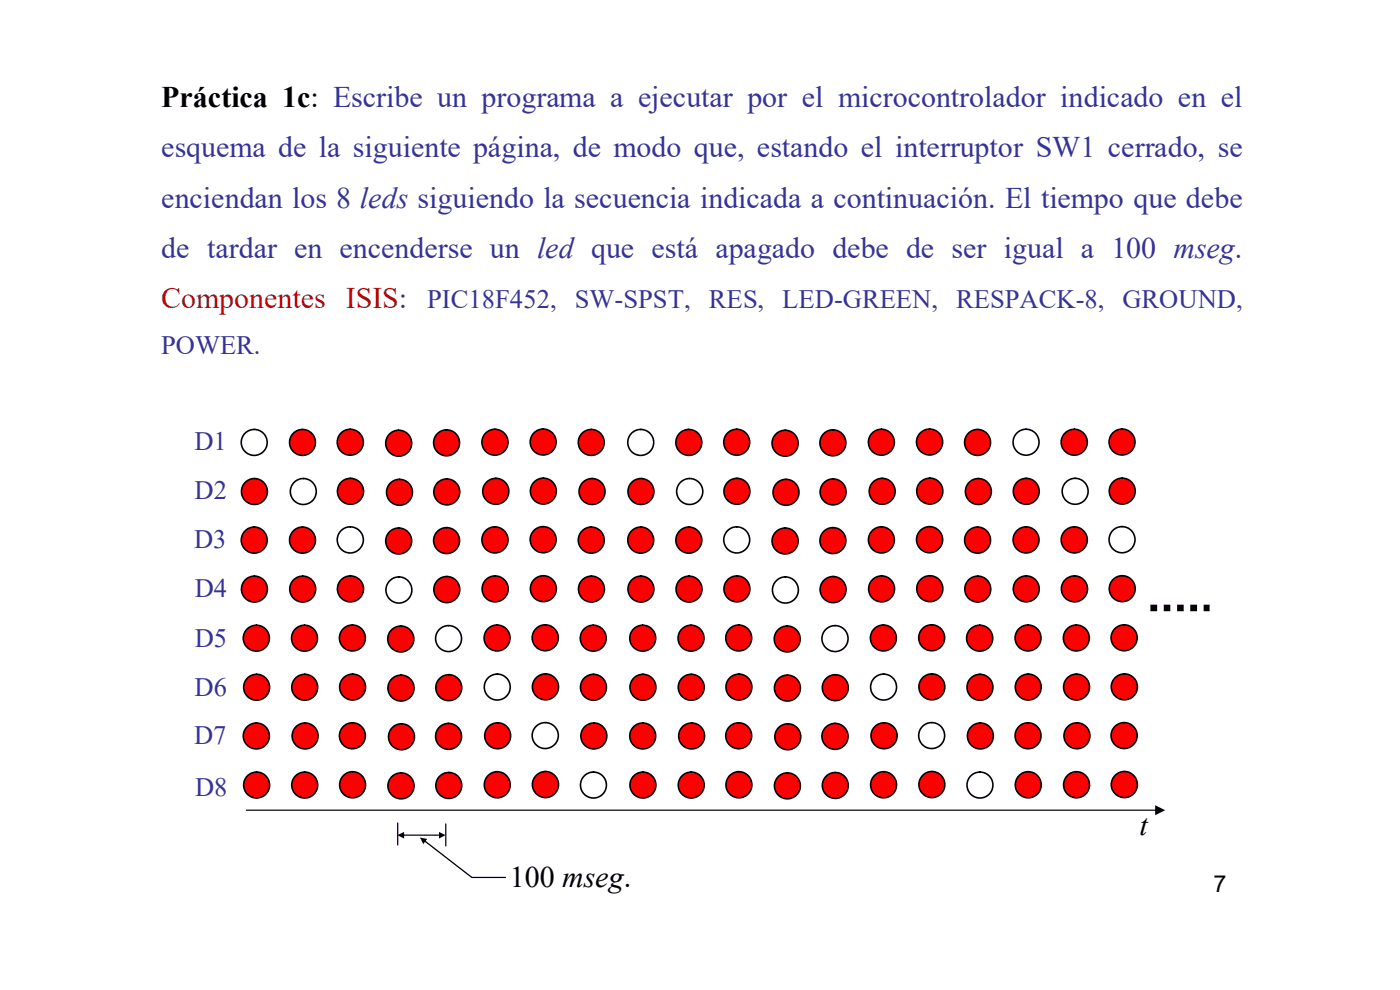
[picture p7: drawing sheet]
<svg xmlns="http://www.w3.org/2000/svg" width="297mm" height="210mm" viewBox="0 0 297 210" stroke-linecap="round" stroke-linejoin="round" font-family="sans-serif">
<circle cx="53.9" cy="93.9" r="2.75" fill="none" stroke="#000" stroke-width=".34"/>
<circle cx="74.3" cy="93.8" r="2.76" fill="#f00"/>
<circle cx="74.3" cy="93.8" r="2.76" fill="none" stroke="#000" stroke-width=".34"/>
<circle cx="94.7" cy="93.9" r="2.75" fill="#f00"/>
<circle cx="94.7" cy="93.9" r="2.75" fill="none" stroke="#000" stroke-width=".34"/>
<circle cx="115.2" cy="93.8" r="2.75" fill="#f00"/>
<circle cx="115.2" cy="93.8" r="2.75" fill="none" stroke="#000" stroke-width=".34"/>
<circle cx="54" cy="104.3" r="2.75" fill="#f00"/>
<circle cx="54" cy="104.3" r="2.75" fill="none" stroke="#000" stroke-width=".34"/>
<circle cx="74.3" cy="104.2" r="2.76" fill="#f00"/>
<circle cx="74.3" cy="104.2" r="2.76" fill="none" stroke="#000" stroke-width=".34"/>
<circle cx="94.8" cy="104.4" r="2.75" fill="#f00"/>
<circle cx="94.8" cy="104.4" r="2.75" fill="none" stroke="#000" stroke-width=".34"/>
<circle cx="115.3" cy="104.2" r="2.75" fill="#f00"/>
<circle cx="115.3" cy="104.2" r="2.75" fill="none" stroke="#000" stroke-width=".34"/>
<circle cx="53.9" cy="114.6" r="2.76" fill="#f00"/>
<circle cx="53.9" cy="114.6" r="2.76" fill="none" stroke="#000" stroke-width=".34"/>
<circle cx="74.3" cy="114.5" r="2.76" fill="#fff"/>
<circle cx="74.3" cy="114.5" r="2.76" fill="none" stroke="#000" stroke-width=".34"/>
<circle cx="94.7" cy="114.7" r="2.75" fill="#f00"/>
<circle cx="94.7" cy="114.7" r="2.75" fill="none" stroke="#000" stroke-width=".34"/>
<circle cx="115.2" cy="114.5" r="2.76" fill="#f00"/>
<circle cx="115.2" cy="114.5" r="2.76" fill="none" stroke="#000" stroke-width=".34"/>
<circle cx="54" cy="125" r="2.75" fill="#f00"/>
<circle cx="54" cy="125" r="2.75" fill="none" stroke="#000" stroke-width=".34"/>
<circle cx="74.3" cy="124.9" r="2.76" fill="#f00"/>
<circle cx="74.3" cy="124.9" r="2.76" fill="none" stroke="#000" stroke-width=".34"/>
<circle cx="94.8" cy="125.1" r="2.76" fill="#f00"/>
<circle cx="94.8" cy="125.1" r="2.76" fill="none" stroke="#000" stroke-width=".34"/>
<circle cx="115.3" cy="124.9" r="2.75" fill="#f00"/>
<circle cx="115.3" cy="124.9" r="2.75" fill="none" stroke="#000" stroke-width=".34"/>
<circle cx="54.4" cy="135.4" r="2.76" fill="#f00"/>
<circle cx="54.4" cy="135.4" r="2.76" fill="none" stroke="#000" stroke-width=".34"/>
<circle cx="74.8" cy="135.3" r="2.75" fill="#f00"/>
<circle cx="74.8" cy="135.3" r="2.75" fill="none" stroke="#000" stroke-width=".34"/>
<circle cx="95.2" cy="135.5" r="2.75" fill="#fff"/>
<circle cx="95.2" cy="135.5" r="2.75" fill="none" stroke="#000" stroke-width=".34"/>
<circle cx="115.7" cy="135.3" r="2.76" fill="#f00"/>
<circle cx="115.7" cy="135.3" r="2.76" fill="none" stroke="#000" stroke-width=".34"/>
<circle cx="54.4" cy="145.8" r="2.75" fill="#f00"/>
<circle cx="54.4" cy="145.8" r="2.75" fill="none" stroke="#000" stroke-width=".34"/>
<circle cx="74.8" cy="145.8" r="2.75" fill="#f00"/>
<circle cx="74.8" cy="145.8" r="2.75" fill="none" stroke="#000" stroke-width=".34"/>
<circle cx="95.2" cy="145.9" r="2.75" fill="#f00"/>
<circle cx="95.2" cy="145.9" r="2.75" fill="none" stroke="#000" stroke-width=".34"/>
<circle cx="115.7" cy="145.7" r="2.76" fill="#f00"/>
<circle cx="115.7" cy="145.7" r="2.76" fill="none" stroke="#000" stroke-width=".34"/>
<circle cx="54.4" cy="156.1" r="2.76" fill="#f00"/>
<circle cx="54.4" cy="156.1" r="2.76" fill="none" stroke="#000" stroke-width=".34"/>
<circle cx="74.8" cy="156.1" r="2.75" fill="#f00"/>
<circle cx="74.8" cy="156.1" r="2.75" fill="none" stroke="#000" stroke-width=".34"/>
<circle cx="95.2" cy="156.2" r="2.75" fill="#f00"/>
<circle cx="95.2" cy="156.2" r="2.75" fill="none" stroke="#000" stroke-width=".34"/>
<circle cx="115.7" cy="156" r="2.76" fill="#fff"/>
<circle cx="115.7" cy="156" r="2.76" fill="none" stroke="#000" stroke-width=".34"/>
<circle cx="54.4" cy="166.5" r="2.75" fill="#f00"/>
<circle cx="54.4" cy="166.5" r="2.75" fill="none" stroke="#000" stroke-width=".34"/>
<circle cx="74.8" cy="166.5" r="2.77" fill="#f00"/>
<circle cx="74.8" cy="166.5" r="2.77" fill="none" stroke="#000" stroke-width=".34"/>
<circle cx="95.2" cy="166.6" r="2.75" fill="#f00"/>
<circle cx="95.2" cy="166.6" r="2.75" fill="none" stroke="#000" stroke-width=".34"/>
<circle cx="115.7" cy="166.4" r="2.77" fill="#f00"/>
<circle cx="115.7" cy="166.4" r="2.77" fill="none" stroke="#000" stroke-width=".34"/>
<g fill="#000">
<path d="M244.1 128.3h1.4v1.4h-1.4zM246.9 128.3h1.4v1.4h-1.4zM249.7 128.3h1.4v1.4h-1.4zM252.5 128.3h1.5v1.4h-1.5zM255.4 128.3h1.2v1.4h-1.2z"/>
<path d="M52.2 171.8l193.2-.1 .2 .2-.2 .1h-193.1zM245.1 170.8l2.1 1.1-2.1 1z"/>
</g>
<circle cx="64.2" cy="93.9" r="2.75" fill="#f00"/>
<circle cx="64.2" cy="93.9" r="2.75" fill="none" stroke="#000" stroke-width=".34"/>
<circle cx="64.3" cy="104.3" r="2.75" fill="#fff"/>
<circle cx="64.3" cy="104.3" r="2.75" fill="none" stroke="#000" stroke-width=".34"/>
<circle cx="64.2" cy="114.6" r="2.76" fill="#f00"/>
<circle cx="64.2" cy="114.6" r="2.76" fill="none" stroke="#000" stroke-width=".34"/>
<circle cx="64.2" cy="125" r="2.75" fill="#f00"/>
<circle cx="64.2" cy="125" r="2.75" fill="none" stroke="#000" stroke-width=".34"/>
<circle cx="64.6" cy="135.4" r="2.75" fill="#f00"/>
<circle cx="64.6" cy="135.4" r="2.75" fill="none" stroke="#000" stroke-width=".34"/>
<circle cx="64.6" cy="145.8" r="2.75" fill="#f00"/>
<circle cx="64.6" cy="145.8" r="2.75" fill="none" stroke="#000" stroke-width=".34"/>
<circle cx="64.7" cy="156.1" r="2.75" fill="#f00"/>
<circle cx="64.7" cy="156.1" r="2.75" fill="none" stroke="#000" stroke-width=".34"/>
<circle cx="64.6" cy="166.5" r="2.75" fill="#f00"/>
<circle cx="64.6" cy="166.5" r="2.75" fill="none" stroke="#000" stroke-width=".34"/>
<circle cx="84.6" cy="94" r="2.75" fill="#f00"/>
<circle cx="84.6" cy="94" r="2.75" fill="none" stroke="#000" stroke-width=".34"/>
<circle cx="84.8" cy="104.4" r="2.75" fill="#f00"/>
<circle cx="84.8" cy="104.4" r="2.75" fill="none" stroke="#000" stroke-width=".34"/>
<circle cx="84.6" cy="114.8" r="2.75" fill="#f00"/>
<circle cx="84.6" cy="114.8" r="2.75" fill="none" stroke="#000" stroke-width=".34"/>
<circle cx="84.6" cy="125.1" r="2.76" fill="#fff"/>
<circle cx="84.6" cy="125.1" r="2.76" fill="none" stroke="#000" stroke-width=".34"/>
<circle cx="85" cy="135.6" r="2.76" fill="#f00"/>
<circle cx="85" cy="135.6" r="2.76" fill="none" stroke="#000" stroke-width=".34"/>
<circle cx="85.1" cy="146" r="2.76" fill="#f00"/>
<circle cx="85.1" cy="146" r="2.76" fill="none" stroke="#000" stroke-width=".34"/>
<circle cx="85.2" cy="156.3" r="2.75" fill="#f00"/>
<circle cx="85.2" cy="156.3" r="2.75" fill="none" stroke="#000" stroke-width=".34"/>
<circle cx="85.1" cy="166.7" r="2.76" fill="#f00"/>
<circle cx="85.1" cy="166.7" r="2.76" fill="none" stroke="#000" stroke-width=".34"/>
<circle cx="105" cy="93.8" r="2.76" fill="#f00"/>
<circle cx="105" cy="93.8" r="2.76" fill="none" stroke="#000" stroke-width=".34"/>
<circle cx="105.2" cy="104.2" r="2.76" fill="#f00"/>
<circle cx="105.2" cy="104.2" r="2.76" fill="none" stroke="#000" stroke-width=".34"/>
<circle cx="105" cy="114.5" r="2.76" fill="#f00"/>
<circle cx="105" cy="114.5" r="2.76" fill="none" stroke="#000" stroke-width=".34"/>
<circle cx="105" cy="124.9" r="2.76" fill="#f00"/>
<circle cx="105" cy="124.9" r="2.76" fill="none" stroke="#000" stroke-width=".34"/>
<circle cx="105.5" cy="135.3" r="2.75" fill="#f00"/>
<circle cx="105.5" cy="135.3" r="2.75" fill="none" stroke="#000" stroke-width=".34"/>
<circle cx="105.5" cy="145.8" r="2.75" fill="#fff"/>
<circle cx="105.5" cy="145.8" r="2.75" fill="none" stroke="#000" stroke-width=".34"/>
<circle cx="105.6" cy="156.1" r="2.75" fill="#f00"/>
<circle cx="105.6" cy="156.1" r="2.75" fill="none" stroke="#000" stroke-width=".34"/>
<circle cx="105.5" cy="166.5" r="2.77" fill="#f00"/>
<circle cx="105.5" cy="166.5" r="2.77" fill="none" stroke="#000" stroke-width=".34"/>
<circle cx="125.4" cy="93.9" r="2.75" fill="#f00"/>
<circle cx="125.4" cy="93.9" r="2.75" fill="none" stroke="#000" stroke-width=".34"/>
<circle cx="125.6" cy="104.3" r="2.75" fill="#f00"/>
<circle cx="125.6" cy="104.3" r="2.75" fill="none" stroke="#000" stroke-width=".34"/>
<circle cx="125.4" cy="114.6" r="2.76" fill="#f00"/>
<circle cx="125.4" cy="114.6" r="2.76" fill="none" stroke="#000" stroke-width=".34"/>
<circle cx="125.5" cy="125" r="2.75" fill="#f00"/>
<circle cx="125.5" cy="125" r="2.75" fill="none" stroke="#000" stroke-width=".34"/>
<circle cx="125.9" cy="135.4" r="2.75" fill="#f00"/>
<circle cx="125.9" cy="135.4" r="2.75" fill="none" stroke="#000" stroke-width=".34"/>
<circle cx="125.9" cy="145.8" r="2.75" fill="#f00"/>
<circle cx="125.9" cy="145.8" r="2.75" fill="none" stroke="#000" stroke-width=".34"/>
<circle cx="126" cy="156.1" r="2.75" fill="#f00"/>
<circle cx="126" cy="156.1" r="2.75" fill="none" stroke="#000" stroke-width=".34"/>
<circle cx="125.9" cy="166.5" r="2.75" fill="#fff"/>
<circle cx="125.9" cy="166.5" r="2.75" fill="none" stroke="#000" stroke-width=".34"/>
<path d="M84.4 174.6v4.6M94.6 174.8v4.7" fill="none" stroke="#000" stroke-width=".25"/>
<g fill="#000">
<path d="M85.3 177.1l8.2-.1 .1 .2-.1 .1h-8.2zM84.3 177.2l1.4-.7v1.4zM93.1 176.5l1.4 .7-1.4 .7z"/>
<path d="M89.8 178.2h.2l10.1 7.8h7.2l.1 .1-.2 .2h-7.1l-10.2-7.9zM89.1 177.7l1.5 .3-.8 1.1z"/>
</g>
<circle cx="135.9" cy="93.9" r="2.75" fill="#fff"/>
<circle cx="135.9" cy="93.9" r="2.75" fill="none" stroke="#000" stroke-width=".34"/>
<circle cx="156.3" cy="93.8" r="2.75" fill="#f00"/>
<circle cx="156.3" cy="93.8" r="2.75" fill="none" stroke="#000" stroke-width=".34"/>
<circle cx="176.7" cy="93.9" r="2.75" fill="#f00"/>
<circle cx="176.7" cy="93.9" r="2.75" fill="none" stroke="#000" stroke-width=".34"/>
<circle cx="197.2" cy="93.8" r="2.76" fill="#f00"/>
<circle cx="197.2" cy="93.8" r="2.76" fill="none" stroke="#000" stroke-width=".34"/>
<circle cx="136" cy="104.3" r="2.75" fill="#f00"/>
<circle cx="136" cy="104.3" r="2.75" fill="none" stroke="#000" stroke-width=".34"/>
<circle cx="156.3" cy="104.2" r="2.75" fill="#f00"/>
<circle cx="156.3" cy="104.2" r="2.75" fill="none" stroke="#000" stroke-width=".34"/>
<circle cx="176.7" cy="104.4" r="2.75" fill="#f00"/>
<circle cx="176.7" cy="104.4" r="2.75" fill="none" stroke="#000" stroke-width=".34"/>
<circle cx="197.3" cy="104.2" r="2.76" fill="#f00"/>
<circle cx="197.3" cy="104.2" r="2.76" fill="none" stroke="#000" stroke-width=".34"/>
<circle cx="135.9" cy="114.6" r="2.76" fill="#f00"/>
<circle cx="135.9" cy="114.6" r="2.76" fill="none" stroke="#000" stroke-width=".34"/>
<circle cx="156.3" cy="114.5" r="2.76" fill="#fff"/>
<circle cx="156.3" cy="114.5" r="2.76" fill="none" stroke="#000" stroke-width=".34"/>
<circle cx="176.7" cy="114.7" r="2.75" fill="#f00"/>
<circle cx="176.7" cy="114.7" r="2.75" fill="none" stroke="#000" stroke-width=".34"/>
<circle cx="197.2" cy="114.5" r="2.76" fill="#f00"/>
<circle cx="197.2" cy="114.5" r="2.76" fill="none" stroke="#000" stroke-width=".34"/>
<circle cx="136" cy="125" r="2.75" fill="#f00"/>
<circle cx="136" cy="125" r="2.75" fill="none" stroke="#000" stroke-width=".34"/>
<circle cx="156.3" cy="124.9" r="2.75" fill="#f00"/>
<circle cx="156.3" cy="124.9" r="2.75" fill="none" stroke="#000" stroke-width=".34"/>
<circle cx="176.7" cy="125.1" r="2.76" fill="#f00"/>
<circle cx="176.7" cy="125.1" r="2.76" fill="none" stroke="#000" stroke-width=".34"/>
<circle cx="197.3" cy="124.9" r="2.76" fill="#f00"/>
<circle cx="197.3" cy="124.9" r="2.76" fill="none" stroke="#000" stroke-width=".34"/>
<circle cx="136.4" cy="135.4" r="2.75" fill="#f00"/>
<circle cx="136.4" cy="135.4" r="2.75" fill="none" stroke="#000" stroke-width=".34"/>
<circle cx="156.7" cy="135.3" r="2.75" fill="#f00"/>
<circle cx="156.7" cy="135.3" r="2.75" fill="none" stroke="#000" stroke-width=".34"/>
<circle cx="177.1" cy="135.5" r="2.76" fill="#fff"/>
<circle cx="177.1" cy="135.5" r="2.76" fill="none" stroke="#000" stroke-width=".34"/>
<circle cx="197.7" cy="135.3" r="2.75" fill="#f00"/>
<circle cx="197.7" cy="135.3" r="2.75" fill="none" stroke="#000" stroke-width=".34"/>
<circle cx="136.4" cy="145.8" r="2.75" fill="#f00"/>
<circle cx="136.4" cy="145.8" r="2.75" fill="none" stroke="#000" stroke-width=".34"/>
<circle cx="156.8" cy="145.8" r="2.75" fill="#f00"/>
<circle cx="156.8" cy="145.8" r="2.75" fill="none" stroke="#000" stroke-width=".34"/>
<circle cx="177.2" cy="145.9" r="2.75" fill="#f00"/>
<circle cx="177.2" cy="145.9" r="2.75" fill="none" stroke="#000" stroke-width=".34"/>
<circle cx="197.7" cy="145.7" r="2.75" fill="#f00"/>
<circle cx="197.7" cy="145.7" r="2.75" fill="none" stroke="#000" stroke-width=".34"/>
<circle cx="136.4" cy="156.1" r="2.75" fill="#f00"/>
<circle cx="136.4" cy="156.1" r="2.75" fill="none" stroke="#000" stroke-width=".34"/>
<circle cx="156.7" cy="156.1" r="2.75" fill="#f00"/>
<circle cx="156.7" cy="156.1" r="2.75" fill="none" stroke="#000" stroke-width=".34"/>
<circle cx="177.1" cy="156.2" r="2.76" fill="#f00"/>
<circle cx="177.1" cy="156.2" r="2.76" fill="none" stroke="#000" stroke-width=".34"/>
<circle cx="197.7" cy="156" r="2.75" fill="#fff"/>
<circle cx="197.7" cy="156" r="2.75" fill="none" stroke="#000" stroke-width=".34"/>
<circle cx="136.4" cy="166.5" r="2.75" fill="#f00"/>
<circle cx="136.4" cy="166.5" r="2.75" fill="none" stroke="#000" stroke-width=".34"/>
<circle cx="156.8" cy="166.5" r="2.77" fill="#f00"/>
<circle cx="156.8" cy="166.5" r="2.77" fill="none" stroke="#000" stroke-width=".34"/>
<circle cx="177.2" cy="166.6" r="2.75" fill="#f00"/>
<circle cx="177.2" cy="166.6" r="2.75" fill="none" stroke="#000" stroke-width=".34"/>
<circle cx="197.7" cy="166.4" r="2.76" fill="#f00"/>
<circle cx="197.7" cy="166.4" r="2.76" fill="none" stroke="#000" stroke-width=".34"/>
<circle cx="146.1" cy="93.9" r="2.75" fill="#f00"/>
<circle cx="146.1" cy="93.9" r="2.75" fill="none" stroke="#000" stroke-width=".34"/>
<circle cx="146.3" cy="104.3" r="2.76" fill="#fff"/>
<circle cx="146.3" cy="104.3" r="2.76" fill="none" stroke="#000" stroke-width=".34"/>
<circle cx="146.1" cy="114.6" r="2.76" fill="#f00"/>
<circle cx="146.1" cy="114.6" r="2.76" fill="none" stroke="#000" stroke-width=".34"/>
<circle cx="146.2" cy="125" r="2.75" fill="#f00"/>
<circle cx="146.2" cy="125" r="2.75" fill="none" stroke="#000" stroke-width=".34"/>
<circle cx="146.6" cy="135.4" r="2.75" fill="#f00"/>
<circle cx="146.6" cy="135.4" r="2.75" fill="none" stroke="#000" stroke-width=".34"/>
<circle cx="146.6" cy="145.8" r="2.75" fill="#f00"/>
<circle cx="146.6" cy="145.8" r="2.75" fill="none" stroke="#000" stroke-width=".34"/>
<circle cx="146.7" cy="156.1" r="2.75" fill="#f00"/>
<circle cx="146.7" cy="156.1" r="2.75" fill="none" stroke="#000" stroke-width=".34"/>
<circle cx="146.6" cy="166.5" r="2.75" fill="#f00"/>
<circle cx="146.6" cy="166.5" r="2.75" fill="none" stroke="#000" stroke-width=".34"/>
<circle cx="166.6" cy="94" r="2.76" fill="#f00"/>
<circle cx="166.6" cy="94" r="2.76" fill="none" stroke="#000" stroke-width=".34"/>
<circle cx="166.8" cy="104.4" r="2.75" fill="#f00"/>
<circle cx="166.8" cy="104.4" r="2.75" fill="none" stroke="#000" stroke-width=".34"/>
<circle cx="166.6" cy="114.8" r="2.76" fill="#f00"/>
<circle cx="166.6" cy="114.8" r="2.76" fill="none" stroke="#000" stroke-width=".34"/>
<circle cx="166.6" cy="125.1" r="2.76" fill="#fff"/>
<circle cx="166.6" cy="125.1" r="2.76" fill="none" stroke="#000" stroke-width=".34"/>
<circle cx="167" cy="135.6" r="2.75" fill="#f00"/>
<circle cx="167" cy="135.6" r="2.75" fill="none" stroke="#000" stroke-width=".34"/>
<circle cx="167" cy="146" r="2.75" fill="#f00"/>
<circle cx="167" cy="146" r="2.75" fill="none" stroke="#000" stroke-width=".34"/>
<circle cx="167.1" cy="156.3" r="2.75" fill="#f00"/>
<circle cx="167.1" cy="156.3" r="2.75" fill="none" stroke="#000" stroke-width=".34"/>
<circle cx="167" cy="166.7" r="2.75" fill="#f00"/>
<circle cx="167" cy="166.7" r="2.75" fill="none" stroke="#000" stroke-width=".34"/>
<circle cx="187" cy="93.8" r="2.75" fill="#f00"/>
<circle cx="187" cy="93.8" r="2.75" fill="none" stroke="#000" stroke-width=".34"/>
<circle cx="187.2" cy="104.2" r="2.75" fill="#f00"/>
<circle cx="187.2" cy="104.2" r="2.75" fill="none" stroke="#000" stroke-width=".34"/>
<circle cx="187" cy="114.5" r="2.76" fill="#f00"/>
<circle cx="187" cy="114.5" r="2.76" fill="none" stroke="#000" stroke-width=".34"/>
<circle cx="187" cy="124.9" r="2.75" fill="#f00"/>
<circle cx="187" cy="124.9" r="2.75" fill="none" stroke="#000" stroke-width=".34"/>
<circle cx="187.4" cy="135.3" r="2.75" fill="#f00"/>
<circle cx="187.4" cy="135.3" r="2.75" fill="none" stroke="#000" stroke-width=".34"/>
<circle cx="187.5" cy="145.8" r="2.75" fill="#fff"/>
<circle cx="187.5" cy="145.8" r="2.75" fill="none" stroke="#000" stroke-width=".34"/>
<circle cx="187.5" cy="156.1" r="2.76" fill="#f00"/>
<circle cx="187.5" cy="156.1" r="2.76" fill="none" stroke="#000" stroke-width=".34"/>
<circle cx="187.5" cy="166.5" r="2.77" fill="#f00"/>
<circle cx="187.5" cy="166.5" r="2.77" fill="none" stroke="#000" stroke-width=".34"/>
<circle cx="207.4" cy="93.9" r="2.75" fill="#f00"/>
<circle cx="207.4" cy="93.9" r="2.75" fill="none" stroke="#000" stroke-width=".34"/>
<circle cx="207.6" cy="104.3" r="2.75" fill="#f00"/>
<circle cx="207.6" cy="104.3" r="2.75" fill="none" stroke="#000" stroke-width=".34"/>
<circle cx="207.4" cy="114.6" r="2.76" fill="#f00"/>
<circle cx="207.4" cy="114.6" r="2.76" fill="none" stroke="#000" stroke-width=".34"/>
<circle cx="207.4" cy="125" r="2.75" fill="#f00"/>
<circle cx="207.4" cy="125" r="2.75" fill="none" stroke="#000" stroke-width=".34"/>
<circle cx="207.8" cy="135.4" r="2.76" fill="#f00"/>
<circle cx="207.8" cy="135.4" r="2.76" fill="none" stroke="#000" stroke-width=".34"/>
<circle cx="207.9" cy="145.8" r="2.75" fill="#f00"/>
<circle cx="207.9" cy="145.8" r="2.75" fill="none" stroke="#000" stroke-width=".34"/>
<circle cx="208" cy="156.1" r="2.75" fill="#f00"/>
<circle cx="208" cy="156.1" r="2.75" fill="none" stroke="#000" stroke-width=".34"/>
<circle cx="207.9" cy="166.5" r="2.75" fill="#fff"/>
<circle cx="207.9" cy="166.5" r="2.75" fill="none" stroke="#000" stroke-width=".34"/>
<circle cx="217.7" cy="93.8" r="2.75" fill="#fff"/>
<circle cx="217.7" cy="93.8" r="2.75" fill="none" stroke="#000" stroke-width=".34"/>
<circle cx="238" cy="93.8" r="2.75" fill="#f00"/>
<circle cx="238" cy="93.8" r="2.75" fill="none" stroke="#000" stroke-width=".34"/>
<circle cx="217.7" cy="104.2" r="2.75" fill="#f00"/>
<circle cx="217.7" cy="104.2" r="2.75" fill="none" stroke="#000" stroke-width=".34"/>
<circle cx="238.1" cy="104.2" r="2.75" fill="#f00"/>
<circle cx="238.1" cy="104.2" r="2.75" fill="none" stroke="#000" stroke-width=".34"/>
<circle cx="217.7" cy="114.5" r="2.76" fill="#f00"/>
<circle cx="217.7" cy="114.5" r="2.76" fill="none" stroke="#000" stroke-width=".34"/>
<circle cx="238" cy="114.5" r="2.76" fill="#fff"/>
<circle cx="238" cy="114.5" r="2.76" fill="none" stroke="#000" stroke-width=".34"/>
<circle cx="217.7" cy="124.9" r="2.75" fill="#f00"/>
<circle cx="217.7" cy="124.9" r="2.75" fill="none" stroke="#000" stroke-width=".34"/>
<circle cx="238.1" cy="124.9" r="2.75" fill="#f00"/>
<circle cx="238.1" cy="124.9" r="2.75" fill="none" stroke="#000" stroke-width=".34"/>
<circle cx="218.1" cy="135.3" r="2.75" fill="#f00"/>
<circle cx="218.1" cy="135.3" r="2.75" fill="none" stroke="#000" stroke-width=".34"/>
<circle cx="238.5" cy="135.3" r="2.76" fill="#f00"/>
<circle cx="238.5" cy="135.3" r="2.76" fill="none" stroke="#000" stroke-width=".34"/>
<circle cx="218.1" cy="145.8" r="2.75" fill="#f00"/>
<circle cx="218.1" cy="145.8" r="2.75" fill="none" stroke="#000" stroke-width=".34"/>
<circle cx="238.5" cy="145.7" r="2.76" fill="#f00"/>
<circle cx="238.5" cy="145.7" r="2.76" fill="none" stroke="#000" stroke-width=".34"/>
<circle cx="218.1" cy="156.1" r="2.75" fill="#f00"/>
<circle cx="218.1" cy="156.1" r="2.75" fill="none" stroke="#000" stroke-width=".34"/>
<circle cx="238.5" cy="156" r="2.76" fill="#f00"/>
<circle cx="238.5" cy="156" r="2.76" fill="none" stroke="#000" stroke-width=".34"/>
<circle cx="218.1" cy="166.5" r="2.77" fill="#f00"/>
<circle cx="218.1" cy="166.5" r="2.77" fill="none" stroke="#000" stroke-width=".34"/>
<circle cx="238.5" cy="166.4" r="2.77" fill="#f00"/>
<circle cx="238.5" cy="166.4" r="2.77" fill="none" stroke="#000" stroke-width=".34"/>
<circle cx="227.9" cy="93.8" r="2.76" fill="#f00"/>
<circle cx="227.9" cy="93.8" r="2.76" fill="none" stroke="#000" stroke-width=".34"/>
<circle cx="228.1" cy="104.2" r="2.75" fill="#fff"/>
<circle cx="228.1" cy="104.2" r="2.75" fill="none" stroke="#000" stroke-width=".34"/>
<circle cx="227.9" cy="114.5" r="2.76" fill="#f00"/>
<circle cx="227.9" cy="114.5" r="2.76" fill="none" stroke="#000" stroke-width=".34"/>
<circle cx="227.9" cy="124.9" r="2.76" fill="#f00"/>
<circle cx="227.9" cy="124.9" r="2.76" fill="none" stroke="#000" stroke-width=".34"/>
<circle cx="228.3" cy="135.3" r="2.75" fill="#f00"/>
<circle cx="228.3" cy="135.3" r="2.75" fill="none" stroke="#000" stroke-width=".34"/>
<circle cx="228.4" cy="145.8" r="2.75" fill="#f00"/>
<circle cx="228.4" cy="145.8" r="2.75" fill="none" stroke="#000" stroke-width=".34"/>
<circle cx="228.5" cy="156.1" r="2.75" fill="#f00"/>
<circle cx="228.5" cy="156.1" r="2.75" fill="none" stroke="#000" stroke-width=".34"/>
<circle cx="228.4" cy="166.5" r="2.77" fill="#f00"/>
<circle cx="228.4" cy="166.5" r="2.77" fill="none" stroke="#000" stroke-width=".34"/>
<g font-size="6.3">
<text x="34.2" y="22.7">Práctica 1c: Escribe un programa a ejecutar por el microcontrolador indicado en el</text>
<text x="241.8" y="177">t</text>
<text x="108.2" y="188.2">100 mseg.</text>
</g>
<g font-size="6.3" fill="#339">
<text x="34.2" y="33.4">esquema de la siguiente página, de modo que, estando el interruptor SW1 cerrado, se</text>
<text x="34.2" y="44">enciendan los 8 leds siguiendo la secuencia indicada a continuación. El tiempo que debe</text>
<text x="34.2" y="54.7">de tardar en encenderse un led que está apagado debe de ser igual a 100 mseg.</text>
</g>
<text font-size="6.3" fill="#c30" x="34.2" y="65.4">Componentes ISIS:</text>
<g font-size="5.6" fill="#339">
<text x="90.6" y="65.4">PIC18F452, SW-SPST, RES, LED-GREEN, RESPACK-8, GROUND,</text>
<text x="34.2" y="75.1">POWER.</text>
<text x="41.2" y="95.4">D1</text>
<text x="41.3" y="105.8">D2</text>
<text x="41.2" y="116.2">D3</text>
<text x="41.3" y="126.6">D4</text>
<text x="41.3" y="137.2">D5</text>
<text x="41.3" y="147.6">D6</text>
<text x="41.2" y="157.7">D7</text>
<text x="41.4" y="168.9">D8</text>
</g>
<text font-size="5" x="257.4" y="189.3">7</text>
</svg>
